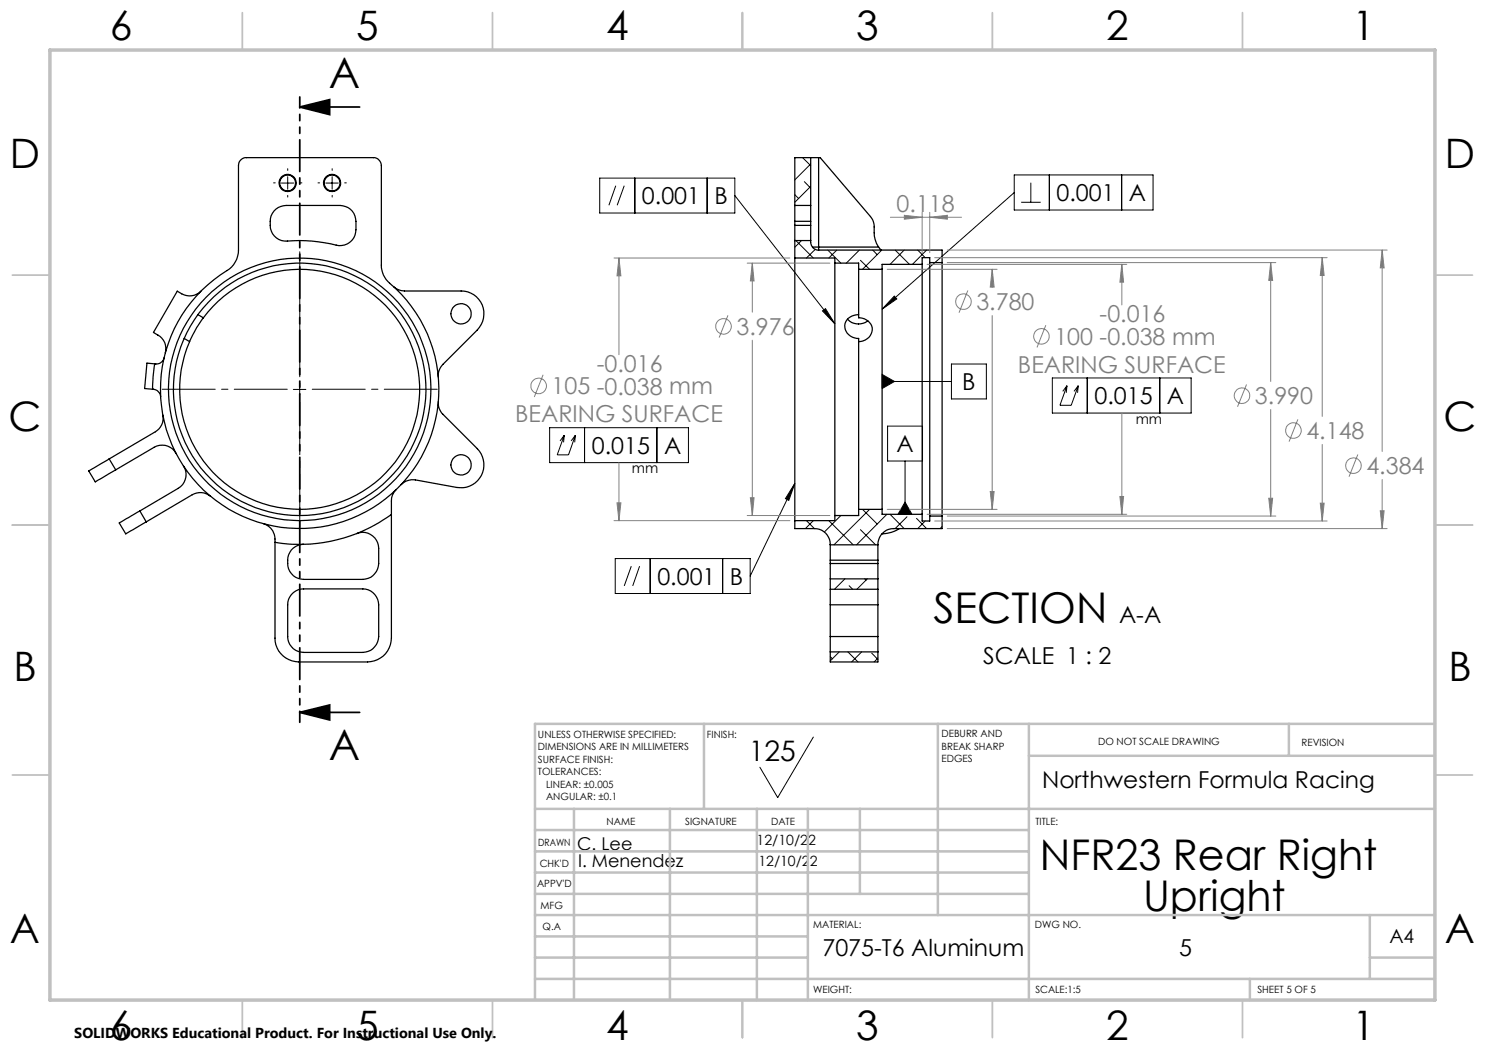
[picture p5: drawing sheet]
<svg xmlns="http://www.w3.org/2000/svg" width="297mm" height="210mm" viewBox="0 0 297 210" stroke-linecap="round" stroke-linejoin="round" font-family="sans-serif">
<g fill="none" stroke="#000" stroke-width=".25">
<path d="M48.2 32l.8-.5h25.7a1.63 1.63 0 0 1 1.6 1.6v19.9a4.7 4.7 0 0 0 1.6 3.6 27.8 27.8 0 0 1 1 41.6 27.8 27.8 0 0 1-41.3-3.7 27.8 27.8 0 0 1 8.3-40.7 5 5 0 0 0 1.8-3.7v-17l.1-.6zM162.1 31.5h1.6M162.1 31.5h-3.1v9.6M162.1 31.5v9.6M163.7 31.5h.3l10.1 11.8a3.1 3.1 0 0 1 .7 2.1 5.9 5.9 0 0 0 .9 4M163.7 31.5v17.9M40.2 58.2a3.4 3.4 0 0 1-4.7 0l-4.8 8.3a3.6 3.6 0 0 1 2.5 3.1l-.1 1M54.8 42.2a3.2 3.2 0 0 1 2.4-1.1h10.8a3.2 3.2 0 0 1 3.2 3.2 4.8 4.8 0 0 1-.8 3.8 3.2 3.2 0 0 1-3.2 .9 31.5 31.5 0 0 0-10.3-.8 3.3 3.3 0 0 1-2.9-3.9 2.97 2.97 0 0 1 .8-2.1zM78.7 57.4a3.5 3.5 0 0 0 2.2 .8h11.3a4.6 4.6 0 0 1 4.3 2.8 4.6 4.6 0 0 1-1 5l-6.9 6.9a3.2 3.2 0 0 0-.9 2.5M159 51.6v52.5M159 45.1v3M159 41.1v3.2"/>
<path d="M159 41.1h3.1M159 51.6h8v1M159 44.3v.8M159 48.1v3.5M159 48.1h3.1M159 45.1h3.1M159 44.3h3.1M162.1 48.1a1.66 1.66 0 0 0 1.6 1.9M162.1 45.1v3M162.1 41.1v3.2M162.1 44.3v.8M162.5 49.4h1.2"/>
<path d="M163.7 49.4v.6M163.7 50h24.7v2.5M163.7 49.4h12M167 52.6v50.5M167 52.6h4.7v1.3M171.7 53.9v9.7a2.33 2.33 0 0 1 2.5 1.4 2.33 2.33 0 0 1-.8 2.8l-.8 .4-.9 .1M171.7 53.9h4.7M175.7 49.4l.5 .6M176.4 53.9v48M184.4 52.9v50M184.4 52.9h-8v1M185.9 52.5v50.7"/>
<path d="M185.9 52.5h2.5M185.9 52.5v-1h-1.5v1.4M188.4 52.5v50.7M30.5 77.8a1.57 1.57 0 0 1 1.6 1.6M30.9 72.8l-.3 2.5-.1 2.5M30.9 72.8l-1.5-.2-.5 5.1 1.6 .1M32.8 71.6a1.57 1.57 0 0 1-1.9 1.2M36.8 67.7l1.1 .6M39.6 62.9l1.1 .7M40.7 63.6h-.1a22.1 22.1 0 0 0-2.7 4.7M40.7 63.6a24 24 0 0 1 40.5 3.1 24 24 0 0 1-20.3 35.1 24 24 0 0 1-23-33.5M169.5 63.8a3 3 0 0 0 4.1 .4"/>
<path d="M171.7 68.3v33.6M171.7 62.9a2.43 2.43 0 0 0-2.6 3 2.75 2.75 0 0 0 2.6 1.8v.6M21.8 91.8l-4.1 2.4 1.4 2.2 4-2.4M21.8 91.8l1.3 2.2M32.6 83a3.2 3.2 0 0 1-1.5 3.4l-9.3 5.4M35.2 90.7a3.2 3.2 0 0 0-4.4-1.2l-7.7 4.5M36.7 93.2a3.2 3.2 0 0 1-1.1 4.5l-7.6 4.5M42.1 99.3a3.2 3.2 0 0 0-3.6-.4l-9.3 5.5M79.2 97.9a3.4 3.4 0 0 0-.9 3v2M87.7 80.3a3.2 3.2 0 0 0 .9 2.6l6.9 6.8a4.6 4.6 0 0 1 .8 5.4 4.6 4.6 0 0 1-4.9 2.4l-8.3-1.5a3.4 3.4 0 0 0-2.9 .9M28 102.2l-4.2 2.4 1.4 2.2 4-2.4M28 102.2l1.2 2.2"/>
<path d="M55 108.5a25.3 25.3 0 0 0 5.6 .4M58.7 118.5a2.97 2.97 0 0 1 2-.7h11.9a3.2 3.2 0 0 1 3.1 3.2v6.3a3.3 3.3 0 0 1-3.1 3.2h-11.9a3.2 3.2 0 0 1-3.2-3.2v-6.3a3 3 0 0 1 1.2-2.5zM71.4 106.7a30.9 30.9 0 0 1-10.8 2.2M71.4 106.7a3.2 3.2 0 0 1 4.3 2.9v3.1a3.3 3.3 0 0 1-3.1 3.2h-11.9a3.4 3.4 0 0 1-3.1-4.4 3.2 3.2 0 0 1 3-2.6M78.3 102.9a33.1 33.1 0 0 1-6.9 3.8M78.3 102.9v24.7a4.8 4.8 0 0 1-4.8 4.8h-13.7a4.8 4.8 0 0 1-4.8-4.8v-19.8a3.2 3.2 0 0 0-2.3-3.1M159 104.1v1.6h3.9a3.1 3.1 0 0 1 3.2 3.3M166.1 109v3M166.1 117.9v3.1M166.1 112.7v3.1M166.1 109h9.5M166.1 112v.7"/>
<path d="M166.1 115.8v2.1M166.1 112h9.5M166.1 117.9h9.5M166.1 115.8h9.5M166.1 112.7h9.5M167 103.1v1h-8M171.7 101.9v1.2h-4.7M171.7 101.9h4.7M175.6 109v3M175.6 117.9v3.1M175.6 112.7v3.1M175.6 112v.7"/>
<path d="M175.6 115.8v2.1M176.4 101.9v1h8M179.9 105.7a6.8 6.8 0 0 1-3.5 1.1M184.4 102.9v1.3h1.5v-1M185.9 103.2h2.5M188.4 103.2v2.5h-9.6a3.2 3.2 0 0 0-3.2 3.3M166.1 127.3v3.1M166.1 130.4v2h9.5v-2M166.1 121v6.3M166.1 130.4h9.5M166.1 127.3h9.5M166.1 121h9.5"/>
<path d="M175.6 127.3v3.1M175.6 121v6.3"/>
<circle cx="57.5" cy="36.6" r="1.58"/>
<circle cx="57.5" cy="36.6" r="1.71"/>
<circle cx="66.4" cy="36.6" r="1.58"/>
<circle cx="66.4" cy="36.6" r="1.71"/>
<circle cx="59.9" cy="77.9" r="26.3"/>
<circle cx="59.9" cy="77.9" r="25.2"/>
<circle cx="92.2" cy="62.8" r="2.03"/>
<circle cx="92.2" cy="93" r="2.04"/>
</g>
<g fill="none" stroke="#000" stroke-width=".2">
<path d="M56.3 36.6h2.5M57.5 35.3v2.5M65.2 36.6h2.5M66.4 35.3v2.5M119.9 35.6h27.1v7h-27.1zM123.2 37.1l-1.4 4M124.8 37.1l-1.4 4M127 35.6v7M141.4 35.6v7M147 39.1l20 25.7M159 38.9l.7 .8M160.5 31.5l1.6 1.6"/>
<path d="M160.9 36.3l1.2 1.3M162.1 32.8l-3.1 3.2M162.1 37.3l-3.1 3.2M202.8 35h27.8v7h-27.8zM202.8 38.5l-26.4 23.3M206.2 36.5v4M209.9 35v7M224.3 35v7M159.2 48.1l3.5 3.5M160.3 48.1l-1.3 1.4M163.1 49.9l-1.8 1.7M165.6 50l2.6 2.6"/>
<path d="M167.4 50l-1.6 1.6M171.9 50l-2.6 2.6M172.1 52.1l1.8 1.8M174.6 50l.8 .9M176.4 50l-3.9 3.9M178.9 59.2l.5 .6-3 2zM179 50l2.9 2.9M180.8 50l-2.8 2.9M183.6 50l1.4 1.5M185.3 50l-2.8 2.9M185.9 52.4l.1 .1M204.2 40.5h3.9"/>
<path d="M58.7 77.9h2.5M59.9 76.6v2.5M164.5 62.2l.6-.5 1.9 3.1zM176.4 76.3h13.9M176.4 74.9l2.5 1.4-2.5 1.4zM190.3 72.8h7v7h-7zM210.5 75.6h27.7v7h-27.7zM213.4 77.1l-.9 1.2M213.4 77.1l-.1 1.5M213.4 77.1l-1.4 4h2.2l1.5-4M215.7 77.1l-.9 1.2M215.7 77.1l-.2 1.5"/>
<path d="M217.5 75.6v7M232 75.6v7M109.9 85.5h27.8v7h-27.8zM112.9 87.1l-.9 1.1M112.9 87.1l-.2 1.4M112.9 87.1l-1.5 3.9h2.3l1.4-3.9M115.1 87.1l-.9 1.1M115.1 87.1l-.2 1.4M116.9 85.5v7M131.4 85.5v7M159 96.7l-9 18.5M159 96.7l-1.2 3.4-.7-.4z"/>
<path d="M177.5 85.2h7v7h-7zM181 92.2v10.7M123 111.7h27v7h-27zM126.3 113.2l-1.5 4M127.9 113.2l-1.4 4M130 111.7v7M144.5 111.7v7M161.3 104.1l1.6 1.6M162.7 104.1l-1.6 1.6M165.8 104.1l4.8 4.9M168.2 103.1l-3.3 3.3M169 115.8l-2.1 2.1"/>
<path d="M169.8 117.1l.7 .8M172.1 105.9l3 3.1M172.5 101.9l2.9 2.9M172.9 115.8l.3 .2M173.5 115.8l-2.1 2.1M173.9 101.9l-7.1 7.1M177.4 102.9l-6.1 6.1M178 102.9l2.8 2.8M181 100.4l1.4 2.5h-2.8zM181.4 103.4l-2.4 2.3M183.3 103.7l2 2M185 104.2l-1.4 1.5"/>
<path d="M186 103.2l-.1 .1M188.4 105.3l-.4 .4M166.1 131.3l.4 .5M167.9 130.4l-1.8 1.8M169.6 130.4l2 2M172.3 130.4l-2 2M174.3 130.6l1.3 1.3M175.6 131.6l-.8 .8M162.7 147.4l-7.2 12.1-3.5-6.1"/>
</g>
<g fill="none" stroke="#808080" stroke-width=".2">
<path d="M122.8 51.6h35.2M123.8 51.6v19.3M123.8 51.6l.4 3.6h-.8zM149.4 52.6h16.6M150.5 52.6l.3 3.6h-.7zM150.5 52.6v9.8M177.4 53.9h22M178.1 43.5h14.2M180.9 43.1l3.5 .4-3.5 .3zM184.4 42.5v8M185.4 52.9h40M185.9 43.5l3.6-.4v.7z"/>
<path d="M185.9 42.5v8M186.9 51.5h78.5M189.4 50h88M189.4 52.5h65.8M193.6 58.1l-1.8 4.4M198.4 53.9v3.6M198.4 53.9l.4 3.5h-.8zM224.4 52.9l.3 3.5h-.7zM224.4 52.9v8.1M254.1 52.5l.4 3.6h-.7zM254.1 52.5v23.8M264.4 51.5v31.8"/>
<path d="M264.4 51.5l.4 3.6h-.7zM276.4 50l.4 3.6h-.8zM276.4 50v40.3M108.6 75l-1.7 4.4M145.6 63.1l-1.8 4.4M150.5 68v35.1M198.4 63.1v38.8M209.2 65l-1.8 4.5M249.3 76.9l-1.8 4.4M123.8 92.5v11.6M150.1 99.5h.7l-.3 3.6zM198 98.3h.8l-.4 3.6z"/>
<path d="M224 99.3h.7l-.3 3.6zM224.4 82.6v20.3M253.8 99.7h.7l-.4 3.5zM254.1 81.9v21.3M259.6 83.9l-1.8 4.4M264.4 88.9v15.3M271.6 90.9l-1.8 4.4M276.4 95.9v9.8M122.8 104.1h35.2M123.4 100.6h.8l-.4 3.5zM149.4 103.1h16.6M177.4 101.9h22"/>
<path d="M185.4 102.9h40M186.9 104.2h78.5M189.4 105.7h88M189.4 103.2h65.8M264.1 100.6h.7l-.4 3.6zM276 102.2h.8l-.4 3.5z"/>
<circle cx="107.7" cy="77.2" r="1.56"/>
<circle cx="144.7" cy="65.3" r="1.55"/>
<circle cx="192.7" cy="60.3" r="1.56"/>
<circle cx="208.3" cy="67.3" r="1.56"/>
<circle cx="248.4" cy="79.1" r="1.56"/>
<circle cx="258.7" cy="86.1" r="1.56"/>
<circle cx="270.7" cy="93.1" r="1.56"/>
</g>
<path d="M59.9 21.4l6-1.5v3zM59.9 21.4h12M59.9 142.5l6-1.5v3zM59.9 142.5h12" fill="none" stroke="#000" stroke-width=".35"/>
<path d="M57.5 77.9h-25M60 75.4v-25M62.5 77.9h25M60 80.4v25" fill="none" stroke="#000" stroke-width=".2" stroke-dasharray="15.2 1.3 1.3 1.3" stroke-dashoffset="4.6"/>
<path d="M55 36.6h-.3M57.5 34.1v-.4M57.5 39.1v.3M60 36.6h.4M63.9 36.6h-.3M66.4 34.1v-.4M66.4 39.1v.3M68.9 36.6h.4" fill="none" stroke="#000" stroke-width=".2" stroke-dasharray="15.2 1.3 1.3 1.3"/>
<path d="M60 19.4v125.1" fill="none" stroke="#000" stroke-width=".35" stroke-dasharray="6.3 1.3 1.3 1.3 1.3 1.3" stroke-dashoffset="4.1"/>
<g fill="none" stroke="#c0c0c0" stroke-width=".35">
<path d="M48.5 2.5v7.5M98.5 2.5v7.5M148.5 2.5v7.5M198.5 2.5v7.5M248.5 2.5v7.5M2.5 55h7.5M287 55h7.5M2.5 105h7.5M287 105h7.5M2.5 155h7.5M287 155h7.5M48.5 200v7.5"/>
<path d="M98.5 200v7.5M148.5 200v7.5M198.5 200v7.5M248.5 200v7.5"/>
</g>
<g fill="none" stroke="#c0c0c0" stroke-width=".5">
<path d="M140.8 144.8v17M187.6 144.8v38.2M205.8 144.8v55.2M205.8 151.2h81.2M257.8 144.8v6.4M287 144.8h-180v55.2M107 161.8h180M107 178.8h98.8M107 174.5h98.8M107 170.3h98.8M107 166h98.8M114.8 161.8v38.2"/>
<path d="M134 161.8v38.2M151.4 161.8v38.2M161.6 161.8v38.2M172 161.8v17M107 195.8h180M107 191.5h54.6M107 187.3h54.6M107 183h180M250 195.8v4.2M274 191.5h13M274 183v12.8"/>
</g>
<path d="M10 10h277v190h-277z" fill="none" stroke="#c0c0c0" stroke-width=".7"/>
<g fill="#000">
<path d="M59.9 21.4l6-1.5v3zM59.9 142.5l6-1.5v3z"/>
<path d="M178.9 59.2l.5 .6-3 2zM164.5 62.2l.6-.5 1.9 3.1zM159 96.7l-1.2 3.4-.7-.4zM176.4 74.9l2.5 1.4-2.5 1.4zM181 100.4l1.4 2.5h-2.8z"/>
</g>
<path d="M150.5 52.6l.3 3.6h-.7zM150.1 99.5h.7l-.3 3.6zM198.4 53.9l.4 3.5h-.8zM198 98.3h.8l-.4 3.6zM123.8 51.6l.4 3.6h-.8zM123.4 100.6h.8l-.4 3.5zM264.1 100.6h.7l-.4 3.6zM264.4 51.5l.4 3.6h-.7zM180.9 43.1l3.5 .4-3.5 .3zM185.9 43.5l3.6-.4v.7zM276.4 50l.4 3.6h-.8zM276 102.2h.8l-.4 3.5zM254.1 52.5l.4 3.6h-.7zM253.8 99.7h.7l-.4 3.5zM224.4 52.9l.3 3.5h-.7zM224 99.3h.7l-.3 3.6z" fill="#808080"/>
<g font-size="8.5">
<text x="65.8" y="17.6">A</text>
<text x="186.7" y="124.6">SECTION</text>
<text x="65.8" y="152.1">A</text>
<text x="207.9" y="174">NFR23 Rear Right</text>
<text x="228.6" y="182.1">Upright</text>
</g>
<g font-size="8.1">
<text x="22" y="8">6</text>
<text x="71.2" y="8">5</text>
<text x="121.2" y="8">4</text>
<text x="171.3" y="8">3</text>
<text x="221.3" y="8">2</text>
<text x="270.5" y="8">1</text>
<text x="2" y="33.6">D</text>
<text x="289" y="33.6">D</text>
<text x="1.7" y="86.1">C</text>
<text x="288.7" y="86.1">C</text>
<text x="2.7" y="136.1">B</text>
<text x="289.7" y="136.1">B</text>
<text x="2" y="188.6">A</text>
<text x="289" y="188.6">A</text>
<text x="22" y="208">6</text>
<text x="71.2" y="208">5</text>
<text x="121.2" y="208">4</text>
<text x="171.3" y="208">3</text>
<text x="221.3" y="208">2</text>
<text x="270.5" y="208">1</text>
</g>
<text font-size="5.6" x="149.8" y="152.2">125</text>
<g font-size="4.7">
<text x="128.4" y="40.9">0.001</text>
<text x="142.9" y="40.9">B</text>
<text x="211.3" y="40.2">0.001</text>
<text x="225.8" y="40.2">A</text>
<text x="192.5" y="78">B</text>
<text x="218.9" y="80.9">0.015</text>
<text x="233.4" y="80.9">A</text>
<text x="118.3" y="90.8">0.015</text>
<text x="132.8" y="90.8">A</text>
<text x="179.3" y="90.5">A</text>
<text x="131.5" y="117">0.001</text>
<text x="146" y="117">B</text>
<text x="223.8" y="124.6">A-A</text>
<text x="196.7" y="132.8">SCALE 1 : 2</text>
<text x="208.4" y="157.6">Northwestern Formula Racing</text>
<text x="164.5" y="191.2">7075-T6 Aluminum</text>
<text x="235.8" y="191.2">5</text>
</g>
<g font-size="4.7" fill="#808080">
<text x="179.3" y="42.4">0.118</text>
<text x="195.3" y="62">3.780</text>
<text x="219.9" y="64.5">-0.016</text>
<text x="147.3" y="67">3.976</text>
<text x="210.9" y="69">100 -0.038 mm</text>
<text x="119.4" y="74.4">-0.016</text>
<text x="203.6" y="74.6">BEARING SURFACE</text>
<text x="110.3" y="78.9">105 -0.038 mm</text>
<text x="251" y="80.8">3.990</text>
<text x="103" y="84.5">BEARING SURFACE</text>
<text x="261.3" y="87.8">4.148</text>
<text x="273.3" y="94.8">4.384</text>
</g>
<text font-size="3.9" x="277.9" y="188.5">A4</text>
<g font-size="3.5">
<text x="115.5" y="169.9">C. Lee</text>
<text x="115.6" y="173.4">I. Menendez</text>
</g>
<text font-size="2.9" x="14.9" y="207.6">SOLIDWORKS Educational Product. For Instructional Use Only.</text>
<g font-size="2.8">
<text x="227.1" y="84.8">mm</text>
<text x="126.4" y="94.6">mm</text>
<text x="151.3" y="169">12/10/22</text>
<text x="151.7" y="173.1">12/10/22</text>
</g>
<g font-size="2">
<text x="107.6" y="147.6">UNLESS OTHERWISE SPECIFIED:</text>
<text x="141.4" y="147.6">FINISH:</text>
<text x="188.3" y="147.5">DEBURR AND</text>
<text x="188.3" y="150">BREAK SHARP</text>
<text x="219.6" y="149">DO NOT SCALE DRAWING</text>
<text x="260.3" y="149.2">REVISION</text>
<text x="107.6" y="150.1">DIMENSIONS ARE IN MILLIMETERS</text>
<text x="107.6" y="152.6">SURFACE FINISH:</text>
<text x="107.6" y="155.1">TOLERANCES:</text>
<text x="188.3" y="152.5">EDGES</text>
<text x="109.2" y="160.1">ANGULAR: ±0.1</text>
<text x="109.2" y="157.6">LINEAR: ±0.005</text>
<text x="121.3" y="165">NAME</text>
<text x="137" y="164.9">SIGNATURE</text>
<text x="154.2" y="164.9">DATE</text>
<text x="207.1" y="164.9">TITLE:</text>
<text x="107.6" y="169.1">DRAWN</text>
<text x="107.9" y="173.3">CHK'D</text>
<text x="107.4" y="177.4">APPV'D</text>
<text x="108.1" y="181.8">MFG</text>
<text x="108.5" y="186">Q.A</text>
<text x="162.6" y="185.5">MATERIAL:</text>
<text x="207" y="185.5">DWG NO.</text>
<text x="162.6" y="198.5">WEIGHT:</text>
<text x="207.1" y="198.6">SCALE:1:5</text>
<text x="251.5" y="198.6">SHEET 5 OF 5</text>
</g>
</svg>
